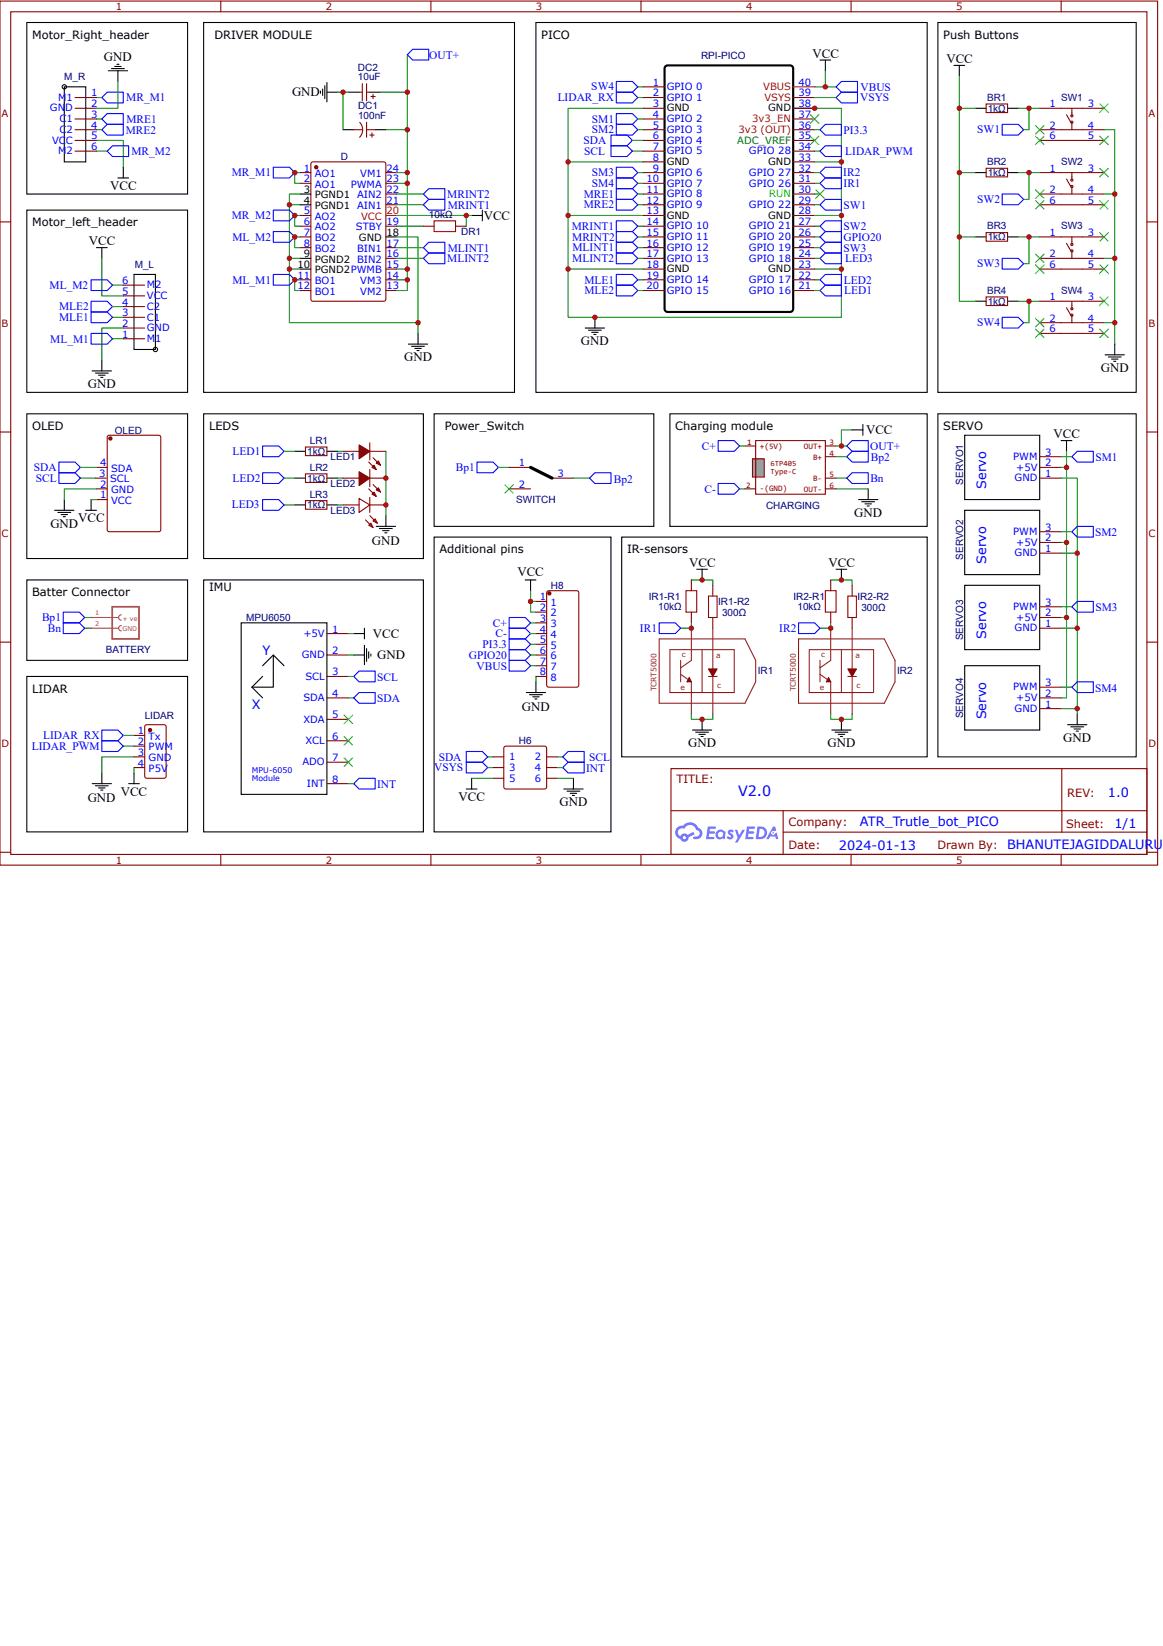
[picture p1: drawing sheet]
<svg xmlns="http://www.w3.org/2000/svg" width="210mm" height="297mm" viewBox="0 0 210 297" stroke-linecap="round" stroke-linejoin="round" font-family="sans-serif">
<g fill="none" stroke="#800" stroke-width=".19">
<path d="M0 .2h208.9v155.9h-208.9zM1.9 2.1h205.1v152.1h-205.1zM39.8 .2v1.9M77.8 .2v1.9M115.7 .2v1.9M153.6 .2v1.9M191.5 .2v1.9M0 40h1.9M207 40h1.9M0 78h1.9M207 78h1.9M0 115.9h1.9"/>
<path d="M207 115.9h1.9M121.1 138.7h85.9v15.5h-85.9zM191.6 138.7v11.5M0 153.8h1.9M39.8 154.2v1.9M77.8 154.2v1.9M115.7 154.2v1.9M121.1 146.3h85.8M141.3 150.2h65.6M141.3 146.3v7.7M153.6 154.2v1.9M191.5 154.2v1.9"/>
<path d="M207 153.8h1.9"/>
</g>
<g fill="#58f">
<path d="M131.5 149.8l.4-.1 .3 .1 .2 .2-.2 .3a.25 .25 0 0 0-.2-.2 .25 .25 0 0 0-.2 .1 .8 .8 0 0 1 .4 1.1l-.6 .1-.5-.3 .3-.3 .4 .3 .1-.2a.97 .97 0 0 1-.5-.9z"/>
<path d="M132.6 149.7h.5l.3 1 .6-1h.4l-1.3 2.3h-.5l.5-.8z"/>
<path d="M127.7 149.1l1.5 .1v.1l-.2 .2h-.9v.5h.8l.2 .2-.3 .2h-.8l-.1 .6h.8l.2 .1v.3h-1.5z"/>
<path d="M134.8 149.1l1.4 .1 .1 .1-.2 .2h-.9l-.1 .5h.9l.1 .2-.2 .2h-.8l-.1 .6h.8l.2 .1v.3h-1.5z"/>
<path d="M139.5 149.1h.4l.2 .7-.4 .2a.38 .38 0 0 0-.5 .2 .38 .38 0 0 0 .2 .5 .38 .38 0 0 0 .5-.4l.3-.1 .3 1.2h-.5l-.1-.5h-.9l-.3 .5h-.4z"/>
<path d="M136.7 149.1l-.3 2.3h.7a1.15 1.15 0 0 0 1.3-1.1 1.15 1.15 0 0 0-1.3-1.2zM137.1 149.5a.78 .78 0 0 1 .9 .9 .78 .78 0 0 1-1.1 .6z"/>
<path d="M129.5 149.9a.85 .85 0 0 0-.3 1.2 .85 .85 0 0 0 1.3 .2l.3 .1 .1-1.2-.3-.2a.76 .76 0 0 0-1.1-.1zM129.5 150.6a.5 .5 0 0 1 1 0 .5 .5 0 0 1-1 0z"/>
<path d="M122.2 149.3a1.21 1.21 0 0 0 .6 2.1 .77 .77 0 0 0 .9 .5 .77 .77 0 0 0 .6-.8l1.1-.6-.3-.4-1 .6a.78 .78 0 0 0-1.3 .2 .76 .76 0 0 1-.4-1.1 .76 .76 0 0 1 1.1-.2 1.14 1.14 0 0 1 1.2-.7 1.14 1.14 0 0 1 1 .9 .62 .62 0 0 1 .5 .8 .62 .62 0 0 1-.9 .4l-.2 .2a.96 .96 0 0 0 1.2 .1 1.04 1.04 0 0 0 .5-1.1 1.04 1.04 0 0 0-.8-.8 1.67 1.67 0 0 0-2.8-.4l-.6 .1zM123.2 151.2a.3 .3 0 0 1 .6 0 .3 .3 0 0 1-.6 0z"/>
<circle cx="139.5" cy="150.3" r=".14"/>
</g>
<path d="M67.9 83.6l.4-.4 .4 .8z" fill="#800"/>
<path d="M67.9 83.6l.4-.4 .4 .8z" fill="none" stroke="#800" stroke-width=".19"/>
<path d="M67.1 84.3l.4-.3 .4 .7z" fill="#800"/>
<path d="M66.7 79.9v3.1M61.9 81.4h2.9M66.5 83.4l1.4 1.3M66.7 81.4h2.9M67.1 84.3l.4-.3 .4 .7zM67.3 82.6l1.4 1.4" fill="none" stroke="#800" stroke-width=".19"/>
<path d="M64.8 80.3l1.9 1.1-1.9 1.4z" fill="#800"/>
<path d="M56.2 29.3l.3-.1h12.8l.3 .2v24.6l-.2 .3-12.9 .1-.4-.3v-24.5zM61.9 91.1h2.9M64.8 80.3l1.9 1.1-1.9 1.4zM64.8 90l1.9 1.1-1.9 1.4zM66 93.8l1.3 1.4M66.5 94.8l.4-.4 .4 .8zM66.7 93l1.4 1.4M66.7 91.1h2.9M66.7 89.8v2.7M67.3 94l.4-.4 .4 .8z" fill="none" stroke="#800" stroke-width=".19"/>
<circle cx="57.1" cy="30.2" r=".29" fill="#800"/>
<g fill="none" stroke="#800" stroke-width=".19">
<path d="M64.8 16.6h.6M65.4 15.1v3.1M66.2 15.1v3.1M66.2 16.6h.5M66.9 17.4h.8M67.3 17v.8M54.2 31.1h1.9M54.2 33.1h1.9M54.2 38.9h1.9M63.8 23.4h1.6M64.9 22.1a1.93 1.93 0 0 1 0 2.7M66.2 22.1v2.7"/>
<path d="M66.2 23.4h1.5M66.7 24.4h.8M67.1 24v.8M69.6 31.1h2M69.6 33.1h2M69.6 36.9h2M69.6 35h2M54.2 40.8h1.9M54.2 42.8h1.9M54.2 44.7h1.9M54.2 50.5h1.9M54.2 52.4h1.9"/>
<path d="M69.6 40.8h2M69.6 44.7h2M69.6 50.5h2M69.6 52.4h2M69.6 48.6h2M69.6 46.6h2M19.5 78.7l.2-.2h8.9l.4 .2v16.9l-.2 .3h-9.1l-.3-.1-.1-16.9z"/>
<circle cx="57.1" cy="30.2" r=".29"/>
</g>
<g fill="none" stroke="#000" stroke-width=".19">
<path d="M57.8 16.4v.4M58.2 16.1v1.1M58.6 15.5v2.3M59 16.6h1.9M59 14.9v3.5M62.9 16.6h1.9M66.7 16.6h2M21.3 32.1h1.9M22.2 30.2v1.9M54.2 35h1.9M54.2 36.9h1.9M61.9 23.4h1.9"/>
<path d="M67.7 23.4h1.9M85.1 38.9h1.9M87 37.9v1.9M17.4 44.7h1.9M18.4 44.7v1.9M54.2 46.6h1.9M54.2 48.6h1.9M69.6 42.8h2M16.6 66.9h3.5M17.2 67.3h2.3M17.8 67.7h1.2M18.2 68.1h.4"/>
<path d="M18.4 65v1.9M73.7 62.1h3.5M74.3 62.5h2.3M74.9 62.9h1.1M75.2 63.3h.4M75.4 60.2v1.9M67.9 95h3.5M68.5 95.4h2.3M69.1 95.8h1.1M69.4 96.1h.4M69.6 93v2"/>
</g>
<path d="M69.6 38.9h2" fill="none" stroke="#f00" stroke-width=".19"/>
<g fill="none" stroke="#080" stroke-width=".19">
<path d="M61.9 16.6v6.8M68.7 16.6h4.8M73.5 9.9v42.5h-1.9M116.1 19.5h-13.6v37.8h49.4v-37.8h-8.8M17.4 25.3h4.8v4.9M52.2 36.9h2M54.2 35h-2v23.2h23.2M69.6 23.4h3.9M71.6 38.9h13.5M71.6 36.9h4.8M71.6 31.1h1.9M71.6 33.1h1.9"/>
<path d="M71.6 35h4.8M84.1 38.9v1.9M18.4 46.6v6.8h3.8M22.2 59.2h-3.8v5.8M52.2 46.6h2M52.2 48.6h2M71.6 42.8h3.8v17.4M71.6 46.6h4.8M71.6 48.6h1.9M71.6 50.5h1.9M71.6 40.8h4.8M71.6 44.7h4.8"/>
</g>
<path d="M18.4 23.4l.9-1h2.9v2h-2.9zM19.3 20.5h2.9v1.9h-2.9l-.9-.9zM76.4 36.9l1-.9h2.9v1.9h-2.9zM76.4 35l1-1h2.9v2h-2.9zM111.2 39.8h2.9l1 1-1 1h-2.9zM16.4 56.3h2.9l1 1-1 .9h-2.9zM16.4 54.4h2.9l1 .9-1 1h-2.9zM76.4 44.7l1-1h2.9v2h-2.9zM76.4 46.6l1-.9h2.9v1.9h-2.9zM111.2 41.8h2.9l1 1-1 .9h-2.9zM111.2 43.7h2.9l1 1-1 1h-2.9zM111.2 45.7h2.9l1 .9-1 1h-2.9z" fill="none" stroke="#00f" stroke-width=".19"/>
<circle cx="19.9" cy="79.1" r=".29" fill="#800"/>
<g fill="none" stroke="#800" stroke-width=".19">
<path d="M17.2 86.3h2M17.4 84.3h1.9M17.4 88.2h1.9M17.4 90.1h1.9M59 114.3h3.9M59 118.2h3.9M26.2 130.9l.3-.1h3.1l.4 .2v9.1l-.3 .3h-3.2l-.4-.2v-9zM59 122.1h3.9M59 125.9h3.9M59 129.8h3.9M59 133.7h3.9M59 137.5h3.9"/>
<path d="M59 141.4h3.9"/>
<circle cx="19.9" cy="79.1" r=".29"/>
</g>
<g fill="none" stroke="#000" stroke-width=".19">
<path d="M9.9 92.1h3.4M10.4 92.5h2.4M11 92.9h1.2M11.4 93.2h.4M11.6 90.1v2M15.5 92.1h1.9M16.4 90.1v2M43.5 112.4h15.5v30.9h-15.5zM49.3 118.2l-1.9 1.9M63.8 114.3h2M63.8 118.2h2M65.8 113.4v1.9"/>
<path d="M65.8 116.5v3.4M66.2 117v2.4M66.5 117.6v1.2M66.9 118v.4M45.5 124l1.9 1.9M47.4 122.1l-1.9 1.9M51.3 120.1l-2-1.9v5.8h-3.8"/>
</g>
<path d="M111.2 34h2.9l1 1-1 1h-2.9zM111.2 36h2.9l1 .9-1 1h-2.9zM111.2 51.5h2.9l1 .9-1 1h-2.9zM47.4 80.5h2.9l1 .9-1 1h-2.9zM47.4 90.1h2.9l1 1-1 1h-2.9zM47.4 85.3h2.9l1 1-1 .9h-2.9z" fill="none" stroke="#00f" stroke-width=".19"/>
<circle cx="27.1" cy="131.7" r=".29" fill="#800"/>
<g fill="none" stroke="#800" stroke-width=".19">
<path d="M116.1 15.7h3.8M116.1 17.6h3.8M116.1 19.5h3.8M143.1 17.6h3.9M143.1 19.5h3.9M116.1 21.5h3.8M116.1 23.4h3.8M116.1 25.3h3.8M116.1 27.3h3.8M116.1 29.2h3.8M116.1 31.1h3.8M116.1 33.1h3.8"/>
<path d="M116.1 35h3.8M116.1 36.9h3.8M116.1 38.9h3.8M143.1 21.5h3.9M143.1 23.4h3.9M143.1 25.3h3.9M143.1 27.3h3.9M143.1 29.2h3.9M143.1 31.1h3.9M143.1 33.1h3.9M143.1 35h3.9M143.1 36.9h3.9"/>
<path d="M143.1 38.9h3.9M116.1 40.8h3.8M116.1 42.8h3.8M116.1 44.7h3.8M116.1 46.6h3.8M116.1 48.6h3.8M116.1 50.5h3.8M116.1 52.4h3.8M143.1 40.8h3.9M143.1 42.8h3.9M143.1 44.7h3.9M143.1 46.6h3.9"/>
<path d="M143.1 48.6h3.9M143.1 50.5h3.9M143.1 52.4h3.9M24.2 132.7h1.9M24.2 134.6h1.9M24.2 136.6h1.9M24.2 138.5h1.9"/>
<circle cx="27.1" cy="131.7" r=".29"/>
</g>
<g fill="none" stroke="#00f" stroke-width=".19">
<path d="M19.3 16.6h2.9v2h-2.9l-.9-1zM111.2 16.6h2.9l1 1-1 1h-2.9zM111.2 14.7h2.9l1 1-1 .9h-2.9zM150.9 17.6l1-1h2.9v2h-2.9zM19.3 27.3l1-1h2.9v1.9h-2.9zM49.3 37.9h2.9l1 1-1 .9h-2.9zM49.3 30.2h2.9l1 .9-1 1h-2.9zM110.3 24.4h2.9l.9 .9-.9 1h-2.9zM110.3 26.3h2.9l.9 1-.9 .9h-2.9zM148 27.3l1-1h2.9v1.9h-2.9zM148 23.4l1-1h2.9v2h-2.9zM148 33.1l1-1h2.9v1.9h-2.9z"/>
<path d="M149 30.2h2.9v1.9h-2.9l-1-1zM149 36h2.9v1.9h-2.9l-1-1zM149 39.8h2.9v2h-2.9l-1-1zM16.4 50.5h2.9l1 1-1 .9h-2.9zM49.3 49.5h2.9l1 1-1 1h-2.9zM49.3 41.8h2.9l1 1-1 .9h-2.9zM111.2 49.5h2.9l1 1-1 1h-2.9zM148 50.5l1-1h2.9v2h-2.9zM148 46.6l1-.9h2.9v1.9h-2.9zM148 42.8l1-1h2.9v1.9h-2.9zM149 43.7h2.9v2h-2.9l-1-1zM149 51.5h2.9v1.9h-2.9l-1-1z"/>
<path d="M16.4 60.2h2.9l1 .9-1 1h-2.9zM18.4 133.7h2.9l.9 .9-.9 1h-2.9z"/>
</g>
<g fill="none" stroke="#000" stroke-width=".19">
<path d="M4.8 4.1h29.1v30.9h-29.1zM36.8 4.1h56.1v66.7h-56.1zM96.7 4.1h70.6v66.7h-70.6zM4.8 37.9h29.1v32.9h-29.1zM105.6 59.2h3.5M106.2 59.6h2.3M106.8 60h1.1M107.4 57.3v1.9M4.8 74.7h29.1v26.1h-29.1zM36.8 74.7h39.6v26.1h-39.6zM107.2 60.4h.4M78.3 96.9h32v53.2h-32z"/>
<path d="M36.8 104.7h39.6v45.4h-39.6zM4.8 122.1h29.1v28h-29.1zM18.4 139.5v1.9M24.2 139.5v1.9M16.6 141.4h3.5M17.2 141.8h2.3M17.8 142.2h1.2M18.2 142.6h.4M23.2 141.4h1.9"/>
</g>
<g fill="none" stroke="#080" stroke-width=".19">
<path d="M60.9 16.6h2M54.2 38.9h-1v1.9h1M54.2 31.1h-1v2h1M102.5 29.2h13.6M102.5 38.9h13.6M147 29.2h4.9M147 38.9h4.9M54.2 50.5h-1v1.9h1M54.2 42.8h-1v1.9h1M102.5 48.6h13.6M147 48.6h4.9M16.4 90.1h1"/>
<path d="M17.4 88.2h-5.8v1.9M69.6 81.4v11.6M24.2 136.6h-5.8v2.9M24.2 138.5v1"/>
</g>
<path d="M120.1 12l.4-.2h22.1a.58 .58 0 0 1 .5 .6v43.3a.58 .58 0 0 1-.5 .6h-22.1a.58 .58 0 0 1-.6-.6v-43.3z" fill="none" stroke="#000" stroke-width=".39"/>
<path d="M143.1 15.7h3.9" fill="none" stroke="#f00" stroke-width=".19"/>
<path d="M134.4 80.5h2M134.4 88.2h2M149 80.5h1.9M149 88.2h1.9M149 82.4h1.9M149 86.3h1.9" fill="none" stroke="#840000" stroke-width=".19"/>
<path d="M135.8 82.8h2.1v3.3h-2.1z" fill="#999"/>
<path d="M136.4 79.5h12.6v9.7h-12.6zM135.8 82.8h2.1v3.3h-2.1z" fill="none" stroke="#840000" stroke-width=".19"/>
<path d="M120.9 74.7h46.4v20.3h-46.4z" fill="none" stroke="#000" stroke-width=".19"/>
<path d="M119 115.3h15.4l2 3.9v3.8l-2 3.9h-15.4zM120.9 117.2h11.6v7.8h-11.6zM122.8 119.2v3.8M124.8 113.4v5.8l-2 1.3M126.7 117.2v7.8M128.6 113.4v15.4M122.8 121.7l2 1.3v5.8M127.9 122.1h1.5" fill="none" stroke="#8d2323" stroke-width=".19"/>
<path d="M124.4 122.3l.4 .7h-.8z" fill="#800"/>
<path d="M124.4 122.3l.4 .7h-.8z" fill="none" stroke="#800" stroke-width=".19"/>
<path d="M127.9 120.7h1.5l-.8 1.4z" fill="#800"/>
<path d="M127.9 120.7h1.5l-.8 1.4z" fill="none" stroke="#800" stroke-width=".19"/>
<path d="M144.1 115.3h15.5l1.9 3.9v3.8l-1.9 3.9h-15.5zM146 117.2h11.7v7.8h-11.7zM148 119.2v3.8M149.9 113.4v5.8l-1.9 1.3M151.9 117.2v7.8M153.8 113.4v15.4M148 121.7l1.9 1.3v5.8M153 122.1h1.6" fill="none" stroke="#8d2323" stroke-width=".19"/>
<path d="M149.5 122.3l.4 .7h-.8z" fill="#800"/>
<path d="M149.5 122.3l.4 .7h-.8z" fill="none" stroke="#800" stroke-width=".19"/>
<path d="M153 120.7h1.6l-.8 1.4z" fill="#800"/>
<g fill="none" stroke="#800" stroke-width=".19">
<path d="M13.5 17.6h3.9M13.5 19.5h3.9M178 18.8h3.8v1.5h-3.8zM187.6 19.5h11.6M193.4 19.5v1.4M13.5 21.5h3.9M13.5 23.4h3.9M13.5 25.3h3.9M13.5 27.3h3.9M178 30.4h3.8v1.5h-3.8zM187.6 23.4h11.6M187.6 25.3h11.6"/>
<path d="M187.6 31.1h11.6M187.6 35h11.6M187.6 36.9h11.6M192.5 20.7l.7 1.4M192.5 32.3l.7 1.4M193.4 22.1v1.3M193.4 31.1v1.4M193.4 33.7v1.3M22.2 59.2h3.9M22.2 57.3h3.9M22.2 55.3h3.9M22.2 53.4h3.9"/>
<path d="M22.2 51.5h3.9M178 42h3.8v1.5h-3.8zM178 53.6h3.8v1.5h-3.8zM187.6 42.8h11.6M187.6 46.6h11.6M187.6 48.6h11.6M187.6 54.4h11.6M187.6 58.2h11.6M192.5 43.9l.7 1.4M192.5 55.5l.7 1.4M193.4 42.8v1.3M193.4 45.3v1.3"/>
<path d="M193.4 54.4v1.3M193.4 56.9v1.3M22.2 61.1h3.9M187.6 60.2h11.6M55.1 80.7h3.9v1.5h-3.9zM55.1 85.5h3.9v1.5h-3.9zM55.1 90.3h3.9v1.6h-3.9zM91.9 84.3h3.9M91.9 88.2h3.9M99.6 86.3h3.9M187.6 84.3h3.9M187.6 86.3h3.9"/>
<path d="M187.6 82.4h3.9M187.6 99.8h3.9M187.6 97.9h3.9M187.6 95.9h3.9M98.8 106.7l.2-.1h5.1l.3 .2 .1 16.8-.3 .4h-5.2l-.3-.2v-16.8zM187.6 113.4h3.9M187.6 111.4h3.9M187.6 109.5h3.9M153 120.7h1.6l-.8 1.4zM187.6 127.9h3.9M187.6 125.9h3.9M187.6 124h3.9"/>
<circle cx="193.4" cy="33.7" r=".19"/>
<circle cx="193.4" cy="22.1" r=".19"/>
<circle cx="193.4" cy="20.9" r=".19"/>
<circle cx="193.4" cy="32.5" r=".19"/>
<circle cx="193.4" cy="45.3" r=".19"/>
<circle cx="193.4" cy="55.7" r=".19"/>
<circle cx="193.4" cy="44.1" r=".19"/>
<circle cx="193.4" cy="56.9" r=".19"/>
</g>
<g fill="none" stroke="#000" stroke-width=".19">
<path d="M11.6 15.7h3.9v13.5h-3.9zM19.5 12.8h3.5M20.1 12.4h2.3M20.7 12h1.2M21.1 11.6h.4M21.3 12.8v1.9M169.3 4.1h35.7v66.7h-35.7zM172.2 11.8h1.9M173.1 11.8v1.9M176 19.5h2M181.8 19.5h2M176 31.1h2"/>
<path d="M181.8 31.1h2M24.2 49.5h3.8v13.6h-3.8zM176 42.8h2M176 54.4h2M181.8 42.8h2M181.8 54.4h2M78.3 74.7h39.7v20.3h-39.7zM153.8 77.6h1.9M155.7 76.6v1.9M169.3 74.7h35.7v61.9h-35.7zM174.1 78.5h13.5v11.6h-13.5zM191.5 79.5h1.9"/>
<path d="M192.5 79.5v1.9M199.4 64h3.5M200 64.4h2.3M200.6 64.8h1.2M201 65.2h.4M201.2 62.1v1.9M53.2 81.4h1.9M53.2 86.3h1.9M53.2 91.1h1.9M59 81.4h1.9M59 86.3h1.9M59 91.1h1.9"/>
<path d="M112.2 96.9h55.1v39.7h-55.1zM154.9 90.1h3.5M155.5 90.5h2.3M156.1 90.9h1.2M156.5 91.3h.4M156.7 88.2v1.9M174.1 92.1h13.5v11.6h-13.5zM4.8 104.7h29.1v14.5h-29.1zM125.7 102.7h2M126.7 102.7v2M150.9 102.7h1.9M151.9 102.7v2"/>
<path d="M174.1 105.6h13.5v11.6h-13.5zM95 125h3.5M95.6 125.4h2.3M96.1 125.7h1.2M96.5 126.1h.4M96.7 123v2M125 131.7h3.4M125.5 132.1h2.4M126.1 132.5h1.2M126.5 132.9h.4M126.7 129.8v1.9M150.1 131.7h3.5"/>
<path d="M150.7 132.1h2.3M151.3 132.5h1.1M151.7 132.9h.3M151.9 129.8v1.9M174.1 120.1h13.5v11.6h-13.5zM192.7 130.8h3.5M193.2 131.2h2.4M193.8 131.5h1.2M194.2 131.9h.4M194.4 128.8v2"/>
<circle cx="11.6" cy="15.7" r=".39"/>
<circle cx="28" cy="63.1" r=".39"/>
</g>
<g fill="none" stroke="#080" stroke-width=".19">
<path d="M17.4 17.6h1M21.3 14.7v4.8h-3.9M115.1 17.6h1M115.1 15.7h1M147 17.6h3.9M147 15.7h3.9M173.1 13.7v40.7h2.9M173.1 19.5h2.9M183.8 19.5h3.8M185.7 19.5v3.9h-1M17.4 21.5h1M17.4 23.4h1"/>
<path d="M17.4 27.3h1.9M114.1 27.3h2M114.1 25.3h2M115.1 21.5h1M115.1 23.4h1M115.1 31.1h1M115.1 33.1h1M115.1 36.9h1M115.1 35h1M147 23.4h1M147 27.3h1M147 31.1h1"/>
<path d="M147 33.1h1M147 36.9h1M147 35h1M173.1 31.1h2.9M183.8 31.1h3.8M185.7 31.1v4.9h-1M199.2 23.4h2v38.7M199.2 35h2M20.3 51.5h1.9M20.3 57.3h1.9M20.3 55.3h1.9M115.1 40.8h1"/>
<path d="M115.1 42.8h1M115.1 44.7h1M115.1 46.6h1M115.1 50.5h1M115.1 52.4h1M147 40.8h1M147 42.8h1M147 44.7h1M147 46.6h1M147 50.5h1M147 52.4h1M173.1 42.8h2.9"/>
<path d="M183.8 42.8h3.8M183.8 54.4h3.8M185.7 42.8v4.8h-1M185.7 54.4v3.8h-1M199.2 46.6h2M199.2 58.2h2M20.3 61.1h1.9M14.5 84.3h2.9M14.5 86.3h2.7M51.3 86.3h1.9M51.3 81.4h1.9M51.3 91.1h1.9"/>
<path d="M60.9 86.3h1M60.9 81.4h1M60.9 91.1h1M133.5 80.5h.9M150.9 86.3h1.9M150.9 80.5h1.9M150.9 82.4h1.9M150.9 88.2h5.8M191.5 86.3h2.9v42.5M191.5 84.3h1M191.5 82.4h1.9M191.5 97.9h1"/>
<path d="M191.5 99.8h2.9M191.5 95.9h1.9M192.5 81.4v44.5h-1M15.3 111.4h1.1M15.3 113.4h1.1M62.9 114.3h.9M62.9 118.2h.9M124.8 104.7h3.8v.9M124.8 112.4v1h-2M149.9 104.7h3.9v.9M149.9 112.4v1h-1.9M191.5 111.4h1"/>
<path d="M191.5 113.4h2.9M191.5 109.5h1.9M22.2 134.6h2M62.9 122.1h.9M62.9 125.9h.9M124.8 128.8v1h3.8v-1M149.9 128.8v1h3.9v-1M191.5 127.9h2.9M191.5 124h1.9"/>
</g>
<path d="M95.8 84.3l3.8 2" fill="none" stroke="#000" stroke-width=".58"/>
<g fill="none" stroke="#00f" stroke-width=".19">
<path d="M73.5 9.9l1-1h2.9v1.9h-2.9zM150.9 15.7l1-1h2.9v1.9h-2.9zM111.2 20.5h2.9l1 1-1 .9h-2.9zM111.2 22.4h2.9l1 1-1 1h-2.9zM111.2 30.2h2.9l1 .9-1 1h-2.9zM111.2 32.1h2.9l1 1-1 .9h-2.9zM180.9 22.4h2.9l.9 1-.9 1h-2.9zM180.9 35h2.9l.9 1-.9 .9h-2.9zM180.9 46.6h2.9l.9 1-.9 1h-2.9zM180.9 57.3h2.9l.9 .9-.9 1h-2.9zM129.6 79.5h2.9l1 1-1 .9h-2.9zM10.6 83.4h2.9l1 .9-1 1h-2.9z"/>
<path d="M10.6 85.3h2.9l1 1-1 .9h-2.9zM152.8 82.4l1-1h2.9v2h-2.9zM152.8 86.3l1-1h2.9v1.9h-2.9zM152.8 80.5l1-1h2.9v1.9h-2.9zM193.4 95.9l1-.9h2.9v1.9h-2.9zM194.4 81.4h2.9v2h-2.9l-1-1zM11.4 110.5h2.9l1 .9-1 1h-2.9zM11.4 112.4h2.9l1 1-1 .9h-2.9zM119 112.4h2.9l.9 1-.9 .9h-2.9zM144.1 112.4h2.9l1 1-1 .9h-2.9zM193.4 109.5l1-1h2.9v2h-2.9zM18.4 131.7h2.9l.9 1-.9 1h-2.9z"/>
<path d="M63.8 122.1l1-1h2.9v1.9h-2.9zM63.8 125.9l1-.9h2.9v1.9h-2.9zM193.4 124l1-1h2.9v2h-2.9z"/>
</g>
<path d="M20.3 109.5h4.8v5.8h-4.8z" fill="none" stroke="#a54b4b" stroke-width=".31"/>
<path d="M16.4 111.4h3.9M16.4 113.4h3.9M20.4 111.4h1M20.4 113.4h1M21.9 110.9a.48 .48 0 0 0-.5 .5 .48 .48 0 0 0 .5 .5M21.9 112.9a.48 .48 0 0 0-.5 .5 .48 .48 0 0 0 .5 .4" fill="none" stroke="#a54b4b" stroke-width=".19"/>
<circle cx="99.1" cy="107.1" r=".29" fill="#800"/>
<g fill="none" stroke="#800" stroke-width=".19">
<path d="M96.7 108.5h2M96.7 110.5h2M96.7 112.4h2M96.7 114.3h2M96.7 116.3h2M96.7 118.2h2M128.6 105.6v2M128.6 111.4v2M153.8 105.6v2M153.8 111.4v2M89 136.6h1.9M89 138.5h1.9"/>
<path d="M91 134.7l.3-.1h7l.2 .1 .2 .3v7l-.2 .3-.2 .1h-7l-.3-.1-.1-.3v-7zM96.7 120.1h2M96.7 122.1h2M98.7 136.6h1.9M98.7 138.5h1.9M89 140.4h1.9M98.7 140.4h1.9"/>
<circle cx="99.1" cy="107.1" r=".29"/>
</g>
<path d="M95.8 106.6v3.9h.9M95.8 108.5h.9M95.8 118.2h.9M95.8 112.4h.9M96.7 122.1v.9" fill="none" stroke="#080" stroke-width=".19"/>
<path d="M94.8 104.7h1.9M95.8 104.7v1.9M84.1 142.4h2M85.1 140.4v2M101.8 142.4h3.4M102.3 142.8h2.4M102.9 143.1h1.2M103.3 143.5h.4M103.5 140.4v2" fill="none" stroke="#000" stroke-width=".19"/>
<path d="M91.9 117.2h2.9l1 1-1 1h-2.9zM91.9 111.4h2.9l1 1-1 1h-2.9zM91.9 115.3h2.9l1 1-1 .9h-2.9zM84.1 135.6h2.9l1 1-1 .9h-2.9zM84.1 137.5h2.9l1 1-1 1h-2.9zM101.6 136.6l.9-1h2.9v1.9h-2.9zM102.5 137.5h2.9v2h-2.9l-.9-1zM64.8 140.4h2.9v2h-2.9l-1-1z" fill="none" stroke="#00f" stroke-width=".19"/>
<g fill="#000">
<path d="M198.5 18.8l1.5 1.5zM200 18.8l-1.5 1.5z"/>
<path d="M186.9 22.6l1.5 1.6zM188.4 22.6l-1.5 1.6z"/>
<path d="M186.9 24.6l1.5 1.5zM188.4 24.6l-1.5 1.5z"/>
<path d="M186.9 34.2l1.5 1.6zM188.4 34.2l-1.5 1.6z"/>
<path d="M186.9 36.2l1.5 1.5zM188.4 36.2l-1.5 1.5z"/>
<path d="M198.5 36.2l1.5 1.5zM200 36.2l-1.5 1.5z"/>
<path d="M198.5 30.4l1.5 1.5zM200 30.4l-1.5 1.5z"/>
<path d="M186.9 45.8l1.5 1.6zM188.4 45.8l-1.5 1.6z"/>
<path d="M186.9 47.8l1.5 1.5zM188.4 47.8l-1.5 1.5z"/>
<path d="M186.9 57.5l1.5 1.5zM188.4 57.5l-1.5 1.5z"/>
<path d="M186.9 59.4l1.5 1.5zM188.4 59.4l-1.5 1.5z"/>
<path d="M198.5 47.8l1.5 1.5zM200 47.8l-1.5 1.5z"/>
<path d="M198.5 42l1.5 1.5zM200 42l-1.5 1.5z"/>
<path d="M198.5 59.4l1.5 1.5zM200 59.4l-1.5 1.5z"/>
<path d="M198.5 53.6l1.5 1.5zM200 53.6l-1.5 1.5z"/>
<path d="M62.1 129l1.5 1.6zM63.6 129l-1.5 1.6z"/>
<path d="M62.1 132.9l1.5 1.5zM63.6 132.9l-1.5 1.5z"/>
<path d="M62.1 136.8l1.5 1.5zM63.6 136.8l-1.5 1.5z"/>
</g>
<g fill="none" stroke="#3c3" stroke-width=".19">
<path d="M198.5 18.8l1.5 1.5M200 18.8l-1.5 1.5M186.9 22.6l1.5 1.6M186.9 24.6l1.5 1.5M186.9 34.2l1.5 1.6M186.9 36.2l1.5 1.5M188.4 22.6l-1.5 1.6M188.4 24.6l-1.5 1.5M188.4 34.2l-1.5 1.6M188.4 36.2l-1.5 1.5M198.5 36.2l1.5 1.5M198.5 30.4l1.5 1.5"/>
<path d="M200 36.2l-1.5 1.5M200 30.4l-1.5 1.5M186.9 45.8l1.5 1.6M186.9 47.8l1.5 1.5M186.9 57.5l1.5 1.5M186.9 59.4l1.5 1.5M188.4 47.8l-1.5 1.5M188.4 45.8l-1.5 1.6M188.4 59.4l-1.5 1.5M188.4 57.5l-1.5 1.5M198.5 47.8l1.5 1.5M198.5 42l1.5 1.5"/>
<path d="M198.5 59.4l1.5 1.5M198.5 53.6l1.5 1.5M200 47.8l-1.5 1.5M200 42l-1.5 1.5M200 59.4l-1.5 1.5M200 53.6l-1.5 1.5M62.1 129l1.5 1.6M62.1 132.9l1.5 1.5M62.1 136.8l1.5 1.5M63.6 129l-1.5 1.6M63.6 132.9l-1.5 1.5M63.6 136.8l-1.5 1.5"/>
</g>
<path d="M127.9 107.6h1.5v3.8h-1.5zM153 107.6h1.6v3.8h-1.6z" fill="none" stroke="#a00000" stroke-width=".19"/>
<path d="M68.3 88l.4 .8-.8-.4z" fill="#800"/>
<path d="M68.3 88l.4 .8-.8-.4z" fill="none" stroke="#800" stroke-width=".19"/>
<path d="M67.1 89.2l.4-.4 .4 .8z" fill="#800"/>
<path d="M61.9 86.3h2.9M66.5 88.2l1.4 1.4M66.7 86.3h2.9M66.7 84.7v3.1M67.1 89.2l.4-.4 .4 .8zM67.3 87.4l1.4 1.4" fill="none" stroke="#800" stroke-width=".19"/>
<path d="M64.8 85.1l1.9 1.2-1.9 1.3z" fill="#800"/>
<path d="M76.4 40.8h1.9M82.2 40.8h1.9M64.8 85.1l1.9 1.2-1.9 1.3zM124.8 104.7v1.9M124.8 110.5v1.9M149.9 104.7v1.9M149.9 110.5v1.9" fill="none" stroke="#800" stroke-width=".19"/>
<path d="M78.3 39.8h3.9v2h-3.9zM123.8 106.6h1.9v3.9h-1.9zM149 106.6h1.9v3.9h-1.9z" fill="none" stroke="#a00000" stroke-width=".19"/>
<path d="M86.1 83.4h2.9l1 .9-1 1h-2.9zM106.4 86.3l1-1h2.9v1.9h-2.9zM129.6 87.2h2.9l1 1-1 1h-2.9zM91.9 113.4h2.9l1 .9-1 1h-2.9zM91.9 119.2h2.9l1 .9-1 1h-2.9z" fill="none" stroke="#00f" stroke-width=".19"/>
<g fill="none" stroke="#080" stroke-width=".19">
<path d="M149 12.8v2.9M153.8 77.6h-1.9v2.9M90 84.3h1.9M103.5 86.3h2.9M133.5 88.2h.9M95.8 116.3h.9M95.8 114.3h.9M22.2 132.7h2M88 136.6h1M88 138.5h1M95.8 120.1h.9M100.6 136.6h1"/>
<path d="M100.6 138.5h1M62.9 141.4h.9M85.1 140.4h3.9M100.6 140.4h2.9"/>
</g>
<g fill="#000">
<path d="M146.2 20.7l1.6 1.5zM147.8 20.7l-1.6 1.5z"/>
<path d="M146.2 24.6l1.6 1.5zM147.8 24.6l-1.6 1.5z"/>
<path d="M147.2 34.2l1.6 1.6zM148.8 34.2l-1.6 1.6z"/>
<path d="M198.5 24.6l1.5 1.5zM200 24.6l-1.5 1.5z"/>
<path d="M91.1 87.4l1.6 1.6zM92.7 87.4l-1.6 1.6z"/>
</g>
<path d="M146.2 20.7l1.6 1.5M146.2 24.6l1.6 1.5M147.2 34.2l1.6 1.6M147.8 20.7l-1.6 1.5M147.8 24.6l-1.6 1.5M148.8 34.2l-1.6 1.6M198.5 24.6l1.5 1.5M200 24.6l-1.5 1.5M91.1 87.4l1.6 1.6M92.7 87.4l-1.6 1.6" fill="none" stroke="#3c3" stroke-width=".19"/>
<path d="M148 10.8h1.9M149 10.8v2" fill="none" stroke="#000" stroke-width=".19"/>
<g fill="#c00">
<circle cx="75.4" cy="58.2" r=".48"/>
<circle cx="52.2" cy="46.6" r=".48"/>
<circle cx="52.2" cy="48.6" r=".48"/>
<circle cx="52.2" cy="36.9" r=".48"/>
<circle cx="84.1" cy="38.9" r=".48"/>
<circle cx="151.9" cy="48.6" r=".48"/>
<circle cx="151.9" cy="29.2" r=".48"/>
<circle cx="151.9" cy="38.9" r=".48"/>
<circle cx="147" cy="19.5" r=".48"/>
<circle cx="102.5" cy="38.9" r=".48"/>
<circle cx="102.5" cy="48.6" r=".48"/>
<circle cx="102.5" cy="29.2" r=".48"/>
<circle cx="53.2" cy="31.1" r=".48"/>
<circle cx="53.2" cy="50.5" r=".48"/>
<circle cx="53.2" cy="42.8" r=".48"/>
<circle cx="61.9" cy="16.6" r=".48"/>
<circle cx="126.7" cy="129.8" r=".48"/>
<circle cx="151.9" cy="129.8" r=".48"/>
<circle cx="126.7" cy="104.7" r=".48"/>
<circle cx="151.9" cy="104.7" r=".48"/>
<circle cx="124.8" cy="113.4" r=".48"/>
<circle cx="149.9" cy="113.4" r=".48"/>
<circle cx="53.2" cy="38.9" r=".48"/>
<circle cx="73.5" cy="23.4" r=".48"/>
<circle cx="73.5" cy="16.6" r=".48"/>
<circle cx="73.5" cy="33.1" r=".48"/>
<circle cx="73.5" cy="48.6" r=".48"/>
<circle cx="73.5" cy="31.1" r=".48"/>
<circle cx="73.5" cy="50.5" r=".48"/>
<circle cx="107.4" cy="57.3" r=".48"/>
<circle cx="201.2" cy="58.2" r=".48"/>
<circle cx="201.2" cy="46.6" r=".48"/>
<circle cx="201.2" cy="35" r=".48"/>
<circle cx="173.1" cy="42.8" r=".48"/>
<circle cx="173.1" cy="31.1" r=".48"/>
<circle cx="173.1" cy="19.5" r=".48"/>
<circle cx="185.7" cy="19.5" r=".48"/>
<circle cx="185.7" cy="31.1" r=".48"/>
<circle cx="185.7" cy="42.8" r=".48"/>
<circle cx="185.7" cy="54.4" r=".48"/>
<circle cx="192.5" cy="111.4" r=".48"/>
<circle cx="192.5" cy="84.3" r=".48"/>
<circle cx="192.5" cy="97.9" r=".48"/>
<circle cx="194.4" cy="99.8" r=".48"/>
<circle cx="194.4" cy="113.4" r=".48"/>
<circle cx="194.4" cy="127.9" r=".48"/>
<circle cx="95.8" cy="108.5" r=".48"/>
<circle cx="69.6" cy="91.1" r=".48"/>
<circle cx="69.6" cy="86.3" r=".48"/>
<circle cx="149" cy="15.7" r=".48"/>
<circle cx="151.9" cy="80.5" r=".48"/>
</g>
<text font-size="2.6" fill="#00f" x="133.2" y="143.6">V2.0</text>
<g font-size="2.3">
<text x="18.7" y="11">GND</text>
<text x="146.6" y="10.4">VCC</text>
<text x="170.8" y="11.4">VCC</text>
<text x="52.7" y="17.4">GND</text>
<text x="19.9" y="34.3">VCC</text>
<text x="87.3" y="39.7">VCC</text>
<text x="16.1" y="44.3">VCC</text>
<text x="72.9" y="65.2">GND</text>
<text x="104.8" y="62.3">GND</text>
<text x="15.9" y="70">GND</text>
<text x="198.7" y="67.1">GND</text>
<text x="156.3" y="78.3">VCC</text>
<text x="190.2" y="79.1">VCC</text>
<text x="9.1" y="95.3">GND</text>
<text x="14.1" y="94.2">VCC</text>
<text x="154.2" y="93.2">GND</text>
<text x="67.1" y="98.3">GND</text>
<text x="93.4" y="104">VCC</text>
<text x="124.4" y="102.3">VCC</text>
<text x="149.5" y="102.3">VCC</text>
<text x="67.3" y="115.1">VCC</text>
<text x="68.1" y="119">GND</text>
<text x="94.2" y="128.2">GND</text>
<text x="124.2" y="134.8">GND</text>
<text x="149.3" y="134.8">GND</text>
<text x="191.9" y="133.9">GND</text>
<text x="21.8" y="143.6">VCC</text>
<text x="15.8" y="144.8">GND</text>
<text x="82.8" y="144.5">VCC</text>
<text x="101" y="145.5">GND</text>
</g>
<g font-size="2.3" fill="#00f">
<text x="178" y="88.2" transform="rotate(-90 178 88.2)">Servo</text>
<text x="178" y="101.8" transform="rotate(-90 178 101.8)">Servo</text>
<text x="47.4" y="118.2">Y</text>
<text x="178" y="115.3" transform="rotate(-90 178 115.3)">Servo</text>
<text x="45.5" y="127.9">X</text>
<text x="178" y="129.8" transform="rotate(-90 178 129.8)">Servo</text>
<text x="199.9" y="143.8">1.0</text>
<text x="155.2" y="149">ATR_Trutle_bot_PICO</text>
<text x="201.1" y="149.4">1/1</text>
<text x="151.4" y="153.3">2024-01-13</text>
<text x="181.8" y="153.3">BHANUTEJAGIDDALURU</text>
</g>
<g font-size="2.1">
<text x="5.8" y="7">Motor_Right_header</text>
<text x="38.7" y="7">DRIVER MODULE</text>
<text x="97.7" y="7">PICO</text>
<text x="170.2" y="7">Push Buttons</text>
<text x="5.8" y="40.8">Motor_left_header</text>
<text x="5.8" y="77.6">OLED</text>
<text x="37.7" y="77.6">LEDS</text>
<text x="80.3" y="77.6">Power_Switch</text>
<text x="121.9" y="77.6">Charging module</text>
<text x="170.2" y="77.6">SERVO</text>
<text x="79.3" y="99.8">Additional pins</text>
<text x="113.2" y="99.8">IR-sensors</text>
<text x="5.8" y="107.6">Batter Connector</text>
<text x="37.7" y="106.6">IMU</text>
<text x="5.8" y="125">LIDAR</text>
</g>
<g font-size="2.1" fill="#00f">
<text x="77.5" y="10.6">OUT+</text>
<text x="106.7" y="16.3">SW4</text>
<text x="155.3" y="16.4">VBUS</text>
<text x="22.8" y="18.3">MR_M1</text>
<text x="22.8" y="22.2">MRE1</text>
<text x="100.6" y="18.3">LIDAR_RX</text>
<text x="106.8" y="22.1">SM1</text>
<text x="155.2" y="18.3">VSYS</text>
<text x="22.7" y="24.1">MRE2</text>
<text x="23.7" y="28">MR_M2</text>
<text x="105.3" y="26">SDA</text>
<text x="105.5" y="28">SCL</text>
<text x="106.8" y="24.1">SM2</text>
<text x="152.2" y="24.1">PI3.3</text>
<text x="152.5" y="28">LIDAR_PWM</text>
<text x="176.4" y="24.1">SW1</text>
<text x="41.8" y="31.8">MR_M1</text>
<text x="80.7" y="35.7">MRINT2</text>
<text x="105.3" y="35.7">MRE1</text>
<text x="106.8" y="31.8">SM3</text>
<text x="106.8" y="33.7">SM4</text>
<text x="152.2" y="31.8">IR2</text>
<text x="152.2" y="33.8">IR1</text>
<text x="41.8" y="39.6">MR_M2</text>
<text x="80.8" y="37.7">MRINT1</text>
<text x="103.2" y="41.5">MRINT1</text>
<text x="105.3" y="37.6">MRE2</text>
<text x="152.2" y="37.7">SW1</text>
<text x="152.2" y="41.6">SW2</text>
<text x="176.4" y="36.6">SW2</text>
<text x="41.9" y="43.4">ML_M2</text>
<text x="80.7" y="47.3">MLINT2</text>
<text x="80.8" y="45.4">MLINT1</text>
<text x="103.3" y="43.4">MRINT2</text>
<text x="103.3" y="47.3">MLINT2</text>
<text x="103.3" y="45.3">MLINT1</text>
<text x="152.2" y="43.4">GPIO20</text>
<text x="152.2" y="45.4">SW3</text>
<text x="152.5" y="47.4">LED3</text>
<text x="8.9" y="52.1">ML_M2</text>
<text x="41.9" y="51.2">ML_M1</text>
<text x="105.5" y="53.1">MLE2</text>
<text x="105.5" y="51.2">MLE1</text>
<text x="152.3" y="51.2">LED2</text>
<text x="152.4" y="53.1">LED1</text>
<text x="176.4" y="48.2">SW3</text>
<text x="10.7" y="57.9">MLE1</text>
<text x="10.7" y="56">MLE2</text>
<text x="176.4" y="58.9">SW4</text>
<text x="9.1" y="61.8">ML_M1</text>
<text x="42" y="82.1">LED1</text>
<text x="126.7" y="81.1">C+</text>
<text x="157.1" y="81.2">OUT+</text>
<text x="157.2" y="83.2">Bp2</text>
<text x="197.7" y="83.2">SM1</text>
<text x="6.1" y="85">SDA</text>
<text x="6.5" y="87">SCL</text>
<text x="42" y="86.9">LED2</text>
<text x="82.3" y="85">Bp1</text>
<text x="110.8" y="87.1">Bp2</text>
<text x="127.2" y="88.9">C-</text>
<text x="157.1" y="87">Bn</text>
<text x="41.8" y="91.8">LED3</text>
<text x="197.6" y="96.8">SM2</text>
<text x="7.6" y="112.1">Bp1</text>
<text x="89" y="113.1">C+</text>
<text x="197.7" y="110.3">SM3</text>
<text x="8.6" y="114">Bn</text>
<text x="84.6" y="118.9">GPIO20</text>
<text x="87.1" y="116.9">PI3.3</text>
<text x="89.4" y="115">C-</text>
<text x="115.5" y="114">IR1</text>
<text x="140.6" y="114">IR2</text>
<text x="68.1" y="122.8">SCL</text>
<text x="86" y="120.9">VBUS</text>
<text x="197.6" y="124.8">SM4</text>
<text x="68.1" y="126.6">SDA</text>
<text x="5.7" y="135.3">LIDAR_PWM</text>
<text x="7.8" y="133.4">LIDAR_RX</text>
<text x="79.2" y="137.3">SDA</text>
<text x="106.3" y="137.3">SCL</text>
<text x="68.1" y="142.1">INT</text>
<text x="78.3" y="139.2">VSYS</text>
<text x="105.8" y="139.2">INT</text>
</g>
<g font-size="2.1" fill="#800">
<text x="122.1" y="141.2">TITLE:</text>
<text x="192.6" y="143.8">REV:</text>
<text x="142.3" y="149">Company:</text>
<text x="192.4" y="149.3">Sheet:</text>
<text x="142.3" y="153.2">Date:</text>
<text x="169.2" y="153.3">Drawn By:</text>
</g>
<g font-size="1.8" fill="#800">
<text x="20.9" y="1.8">1</text>
<text x="58.8" y="1.8">2</text>
<text x="96.7" y="1.8">3</text>
<text x="134.6" y="1.8">4</text>
<text x="172.6" y="1.8">5</text>
<text x=".3" y="21.1">A</text>
<text x="207.3" y="21.1">A</text>
<text x=".3" y="59">B</text>
<text x="207.3" y="59">B</text>
<text x=".3" y="96.9">C</text>
<text x="207.3" y="96.9">C</text>
<text x=".3" y="134.8">D</text>
<text x="207.3" y="134.8">D</text>
<text x="20.9" y="155.8">1</text>
<text x="58.8" y="155.8">2</text>
<text x="96.7" y="155.8">3</text>
<text x="134.6" y="155.8">4</text>
<text x="172.6" y="155.8">5</text>
</g>
<g font-size="1.8" fill="#000080">
<text x="126.5" y="10.6">RPI-PICO</text>
<text x="11.6" y="14.4">M_R</text>
<text x="64.6" y="14.5">10uF</text>
<text x="64.6" y="12.8">DC2</text>
<text x="64.6" y="19.7">DC1</text>
<text x="64.6" y="21.5">100nF</text>
<text x="178.1" y="18.2">BR1</text>
<text x="178.2" y="20.1">1kΩ</text>
<text x="191.5" y="18.2">SW1</text>
<text x="61.5" y="28.8">D</text>
<text x="178.1" y="29.8">BR2</text>
<text x="191.5" y="29.8">SW2</text>
<text x="178.2" y="31.7">1kΩ</text>
<text x="77.4" y="39.3">10kΩ</text>
<text x="178.1" y="41.4">BR3</text>
<text x="191.5" y="41.4">SW3</text>
<text x="83.2" y="42.4">DR1</text>
<text x="178.2" y="43.3">1kΩ</text>
<text x="24.3" y="48.3">M_L</text>
<text x="178.1" y="53">BR4</text>
<text x="191.5" y="53">SW4</text>
<text x="178.2" y="54.9">1kΩ</text>
<text x="20.7" y="78.3">OLED</text>
<text x="55.4" y="82.1">1kΩ</text>
<text x="55.9" y="80.1">LR1</text>
<text x="59.6" y="83">LED1</text>
<text x="55.4" y="86.9">1kΩ</text>
<text x="55.9" y="89.8">LR3</text>
<text x="55.9" y="85">LR2</text>
<text x="59.6" y="87.9">LED2</text>
<text x="173.8" y="87.4" transform="rotate(-90 173.8 87.4)">SERVO1</text>
<text x="55.4" y="91.7">1kΩ</text>
<text x="59.6" y="92.7">LED3</text>
<text x="93.2" y="90.8">SWITCH</text>
<text x="138.3" y="91.8">CHARGING</text>
<text x="173.8" y="101" transform="rotate(-90 173.8 101)">SERVO2</text>
<text x="99.4" y="106.2">H8</text>
<text x="44.4" y="112.1">MPU6050</text>
<text x="117.1" y="108.2">IR1-R1</text>
<text x="118.8" y="110.2">10kΩ</text>
<text x="129.6" y="109.2">IR1-R2</text>
<text x="130.3" y="111.1">300Ω</text>
<text x="143.2" y="108.2">IR2-R1</text>
<text x="143.9" y="110.2">10kΩ</text>
<text x="154.8" y="108.2">IR2-R2</text>
<text x="155.5" y="110.2">300Ω</text>
<text x="19.1" y="117.9">BATTERY</text>
<text x="173.8" y="115.5" transform="rotate(-90 173.8 115.5)">SERVO3</text>
<text x="136.8" y="121.7">IR1</text>
<text x="161.9" y="121.7">IR2</text>
<text x="26.1" y="129.8">LIDAR</text>
<text x="173.8" y="129.6" transform="rotate(-90 173.8 129.6)">SERVO4</text>
<text x="93.6" y="134.3">H6</text>
</g>
<g font-size="1.8" fill="#00f">
<text x="16.4" y="17.4">1</text>
<text x="117.8" y="15.5">1</text>
<text x="117.8" y="17.4">2</text>
<text x="120.3" y="16.2">GPIO 0</text>
<text x="144.1" y="17.4">39</text>
<text x="144.1" y="15.5">40</text>
<text x="9" y="20.1">GN</text>
<text x="10.5" y="18.2">M</text>
<text x="10.7" y="22.1">C</text>
<text x="10.7" y="24">C</text>
<text x="11.8" y="20.1">D</text>
<text x="12" y="22.1">1</text>
<text x="12" y="24">2</text>
<text x="12" y="18.2">1</text>
<text x="16.4" y="19.3">2</text>
<text x="16.4" y="21.3">3</text>
<text x="16.4" y="23.2">4</text>
<text x="117.8" y="19.3">3</text>
<text x="117.8" y="21.3">4</text>
<text x="117.8" y="23.2">5</text>
<text x="120.3" y="18.2">GPIO 1</text>
<text x="120.3" y="22.1">GPIO 2</text>
<text x="120.3" y="24">GPIO 3</text>
<text x="144.1" y="23.2">36</text>
<text x="144.1" y="21.3">37</text>
<text x="144.1" y="19.3">38</text>
<text x="189.4" y="19.3">1</text>
<text x="189.4" y="23.2">2</text>
<text x="196.3" y="19.3">3</text>
<text x="196.3" y="23.2">4</text>
<text x="9.4" y="25.9">VC</text>
<text x="10.5" y="27.9">M</text>
<text x="11.9" y="25.9">C</text>
<text x="12" y="27.9">2</text>
<text x="16.4" y="25.1">5</text>
<text x="16.4" y="27.1">6</text>
<text x="117.8" y="25.1">6</text>
<text x="117.8" y="27.1">7</text>
<text x="117.8" y="29">8</text>
<text x="120.3" y="25.9">GPIO 4</text>
<text x="120.3" y="27.9">GPIO 5</text>
<text x="135.2" y="27.9">GPIO 28</text>
<text x="144.1" y="29">33</text>
<text x="144.1" y="27.1">34</text>
<text x="144.1" y="25.1">35</text>
<text x="189.4" y="25.1">6</text>
<text x="196.3" y="25.1">5</text>
<text x="54.9" y="31">1</text>
<text x="54.9" y="32.9">2</text>
<text x="56.8" y="31.9">AO1</text>
<text x="56.8" y="33.9">AO1</text>
<text x="63.3" y="33.9">PWMA</text>
<text x="65" y="31.9">VM1</text>
<text x="69.7" y="34.8">22</text>
<text x="69.7" y="32.9">23</text>
<text x="69.7" y="31">24</text>
<text x="116.7" y="32.9">10</text>
<text x="116.7" y="34.8">11</text>
<text x="117.8" y="31">9</text>
<text x="120.3" y="31.7">GPIO 6</text>
<text x="120.3" y="33.7">GPIO 7</text>
<text x="120.3" y="35.6">GPIO 8</text>
<text x="135.2" y="33.7">GPIO 26</text>
<text x="135.2" y="31.7">GPIO 27</text>
<text x="144.1" y="34.8">30</text>
<text x="144.1" y="32.9">31</text>
<text x="144.1" y="31">32</text>
<text x="189.4" y="31">1</text>
<text x="189.4" y="34.8">2</text>
<text x="196.3" y="31">3</text>
<text x="196.3" y="34.8">4</text>
<text x="54.9" y="38.7">5</text>
<text x="54.9" y="40.6">6</text>
<text x="56.8" y="39.7">AO2</text>
<text x="56.8" y="41.6">AO2</text>
<text x="64.2" y="41.6">STBY</text>
<text x="69.7" y="40.6">19</text>
<text x="69.7" y="36.8">21</text>
<text x="116.7" y="36.8">12</text>
<text x="116.7" y="38.7">13</text>
<text x="116.7" y="40.6">14</text>
<text x="120.3" y="37.5">GPIO 9</text>
<text x="120.3" y="41.4">GPIO 10</text>
<text x="135.2" y="41.4">GPIO 21</text>
<text x="135.2" y="37.5">GPIO 22</text>
<text x="144.1" y="40.6">27</text>
<text x="144.1" y="38.7">28</text>
<text x="144.1" y="36.8">29</text>
<text x="189.4" y="36.8">6</text>
<text x="196.3" y="36.8">5</text>
<text x="54.9" y="42.6">7</text>
<text x="54.9" y="44.5">8</text>
<text x="56.8" y="43.5">BO2</text>
<text x="56.8" y="45.5">BO2</text>
<text x="64.4" y="45.5">BIN1</text>
<text x="69.7" y="46.4">16</text>
<text x="69.7" y="44.5">17</text>
<text x="116.7" y="42.6">15</text>
<text x="116.7" y="44.5">16</text>
<text x="116.7" y="46.4">17</text>
<text x="120.3" y="43.3">GPIO 11</text>
<text x="120.3" y="45.3">GPIO 12</text>
<text x="120.3" y="47.2">GPIO 13</text>
<text x="135.2" y="47.2">GPIO 18</text>
<text x="135.2" y="45.3">GPIO 19</text>
<text x="135.2" y="43.3">GPIO 20</text>
<text x="144.1" y="46.4">24</text>
<text x="144.1" y="44.5">25</text>
<text x="144.1" y="42.6">26</text>
<text x="189.4" y="42.6">1</text>
<text x="189.4" y="46.4">2</text>
<text x="196.3" y="42.6">3</text>
<text x="196.3" y="46.4">4</text>
<text x="22.1" y="53.2">5</text>
<text x="22.1" y="51.3">6</text>
<text x="26.5" y="54">VCC</text>
<text x="26.5" y="52">M2</text>
<text x="53.7" y="50.3">11</text>
<text x="53.7" y="52.2">12</text>
<text x="56.8" y="51.3">BO1</text>
<text x="56.8" y="53.2">BO1</text>
<text x="65" y="53.2">VM2</text>
<text x="65" y="51.3">VM3</text>
<text x="69.7" y="52.2">13</text>
<text x="69.7" y="50.3">14</text>
<text x="69.7" y="48.4">15</text>
<text x="116.7" y="48.4">18</text>
<text x="116.7" y="50.3">19</text>
<text x="116.7" y="52.2">20</text>
<text x="120.3" y="51.1">GPIO 14</text>
<text x="120.3" y="53">GPIO 15</text>
<text x="135.2" y="53">GPIO 16</text>
<text x="135.2" y="51.1">GPIO 17</text>
<text x="144.1" y="52.2">21</text>
<text x="144.1" y="50.3">22</text>
<text x="144.1" y="48.4">23</text>
<text x="189.4" y="48.4">6</text>
<text x="196.3" y="48.4">5</text>
<text x="22.1" y="59">2</text>
<text x="22.1" y="57.1">3</text>
<text x="22.1" y="55.1">4</text>
<text x="26.5" y="59.8">GND</text>
<text x="26.5" y="57.8">C1</text>
<text x="26.5" y="55.9">C2</text>
<text x="189.4" y="54.2">1</text>
<text x="189.4" y="58">2</text>
<text x="189.4" y="60">6</text>
<text x="196.3" y="54.2">3</text>
<text x="196.3" y="58">4</text>
<text x="196.3" y="60">5</text>
<text x="22.1" y="60.9">1</text>
<text x="26.5" y="61.7">M1</text>
<text x="182.9" y="83">PWM</text>
<text x="188.6" y="82.2">3</text>
<text x="17.9" y="86.1">3</text>
<text x="18.1" y="84.1">4</text>
<text x="18.1" y="88">2</text>
<text x="18.1" y="90">1</text>
<text x="19.9" y="87">SCL</text>
<text x="20.1" y="85.1">SDA</text>
<text x="20.1" y="89">GND</text>
<text x="93.6" y="84.1">1</text>
<text x="93.6" y="88">2</text>
<text x="100.6" y="86.1">3</text>
<text x="183.1" y="86.9">GND</text>
<text x="183.4" y="84.9">+5V</text>
<text x="188.6" y="86.1">1</text>
<text x="188.6" y="84.1">2</text>
<text x="20.1" y="90.9">VCC</text>
<text x="188.6" y="95.8">3</text>
<text x="182.9" y="96.5">PWM</text>
<text x="183.1" y="100.4">GND</text>
<text x="183.4" y="98.5">+5V</text>
<text x="188.6" y="99.6">1</text>
<text x="188.6" y="97.7">2</text>
<text x="97.4" y="108.3">1</text>
<text x="97.4" y="110.3">2</text>
<text x="97.4" y="112.2">3</text>
<text x="99.4" y="109.3">1</text>
<text x="99.4" y="111.2">2</text>
<text x="99.4" y="113.2">3</text>
<text x="182.9" y="110.1">PWM</text>
<text x="183.1" y="113.9">GND</text>
<text x="183.4" y="112">+5V</text>
<text x="188.6" y="113.2">1</text>
<text x="188.6" y="111.2">2</text>
<text x="188.6" y="109.3">3</text>
<text x="54.5" y="118.8">GND</text>
<text x="54.8" y="114.9">+5V</text>
<text x="60" y="114.1">1</text>
<text x="60" y="118">2</text>
<text x="97.4" y="114.1">4</text>
<text x="97.4" y="116.1">5</text>
<text x="97.4" y="118">6</text>
<text x="97.4" y="119.9">7</text>
<text x="99.4" y="115.1">4</text>
<text x="99.4" y="117">5</text>
<text x="99.4" y="119">6</text>
<text x="55.1" y="122.6">SCL</text>
<text x="60" y="121.9">3</text>
<text x="60" y="125.7">4</text>
<text x="97.4" y="121.9">8</text>
<text x="99.4" y="120.9">7</text>
<text x="99.4" y="122.8">8</text>
<text x="182.9" y="124.6">PWM</text>
<text x="188.6" y="125.7">2</text>
<text x="188.6" y="123.8">3</text>
<text x="54.8" y="130.4">XDA</text>
<text x="54.8" y="126.5">SDA</text>
<text x="60" y="129.6">5</text>
<text x="183.1" y="128.4">GND</text>
<text x="183.4" y="126.5">+5V</text>
<text x="188.6" y="127.7">1</text>
<text x="24.9" y="132.5">1</text>
<text x="24.9" y="134.4">2</text>
<text x="24.9" y="136.4">3</text>
<text x="26.8" y="133.5">Tx</text>
<text x="26.8" y="135.4">PWM</text>
<text x="26.8" y="137.3">GND</text>
<text x="55.1" y="134.2">XCL</text>
<text x="60" y="133.5">6</text>
<text x="60" y="137.3">7</text>
<text x="91.9" y="137.2">1</text>
<text x="96.5" y="137.2">2</text>
<text x="24.9" y="138.3">4</text>
<text x="26.8" y="139.3">P5V</text>
<text x="54.6" y="138.1">ADO</text>
<text x="55.4" y="142">INT</text>
<text x="60" y="141.2">8</text>
<text x="91.9" y="139.1">3</text>
<text x="91.9" y="141">5</text>
<text x="96.5" y="139.1">4</text>
<text x="96.5" y="141">6</text>
</g>
<g font-size="1.8" fill="#f00">
<text x="137.7" y="16.2">VBUS</text>
<text x="133.3" y="24">3v3 (OUT)</text>
<text x="135.8" y="22.1">3v3_EN</text>
<text x="137.9" y="18.2">VSYS</text>
<text x="65.2" y="39.7">VCC</text>
<text x="69.7" y="38.7">20</text>
</g>
<g font-size="1.8">
<text x="120.3" y="20.1">GND</text>
<text x="138.6" y="20.1">GND</text>
<text x="120.3" y="29.8">GND</text>
<text x="138.6" y="29.8">GND</text>
<text x="54.9" y="34.8">3</text>
<text x="56.8" y="35.8">PGND1 AIN2</text>
<text x="54.9" y="36.8">4</text>
<text x="56.8" y="37.7">PGND1 AIN1</text>
<text x="120.3" y="39.5">GND</text>
<text x="138.6" y="39.5">GND</text>
<text x="54.9" y="46.4">9</text>
<text x="56.8" y="47.4">PGND2 BIN2</text>
<text x="64.8" y="43.5">GND</text>
<text x="69.7" y="42.6">18</text>
<text x="53.7" y="48.4">10</text>
<text x="56.8" y="49.3">PGND2PWMB</text>
<text x="120.3" y="49.1">GND</text>
<text x="138.6" y="49.1">GND</text>
</g>
<text font-size="1.8" fill="#060" x="133.1" y="25.9">ADC_VREF</text>
<text font-size="1.8" fill="#0f0" x="138.8" y="35.6">RUN</text>
<g font-size="1.5" fill="#840000">
<text x="134.8" y="80.3">1</text>
<text x="137.2" y="81">+(5V)</text>
<text x="145.1" y="81">OUT+</text>
<text x="146.7" y="82.9">B+</text>
<text x="149.7" y="80.3">3</text>
<text x="149.7" y="82.2">4</text>
<text x="134.6" y="88">2</text>
<text x="137.2" y="88.5">-(GND)</text>
<text x="145.1" y="88.7">OUT-</text>
<text x="146.7" y="86.8">B-</text>
<text x="149.7" y="88">6</text>
<text x="149.7" y="86.1">5</text>
</g>
<g font-size="1.4" fill="#840000">
<text x="139.1" y="84.1">6TP405</text>
<text x="139.1" y="85.5">Type-C</text>
</g>
<g font-size="1.4" fill="#8d2323">
<text x="123" y="118.6">c</text>
<text x="129.2" y="118.8">a</text>
<text x="148.2" y="118.6">c</text>
<text x="154.4" y="118.8">a</text>
<text x="118.5" y="124.8" transform="rotate(-90 118.5 124.8)">TCRT5000</text>
<text x="122.8" y="124.6">e</text>
<text x="129.4" y="124.2">c</text>
<text x="143.6" y="124.8" transform="rotate(-90 143.6 124.8)">TCRT5000</text>
<text x="148" y="124.6">e</text>
<text x="154.6" y="124.2">c</text>
</g>
<g font-size="1.4" fill="#00f">
<text x="45.5" y="139.5">MPU-6050</text>
<text x="45.5" y="140.9">Module</text>
</g>
<g font-size="1.2" fill="#a54b4b">
<text x="17.2" y="111">1</text>
<text x="17.2" y="113">2</text>
<text x="22.1" y="112">+ ve</text>
<text x="22.1" y="113.9">GND</text>
</g>
</svg>
